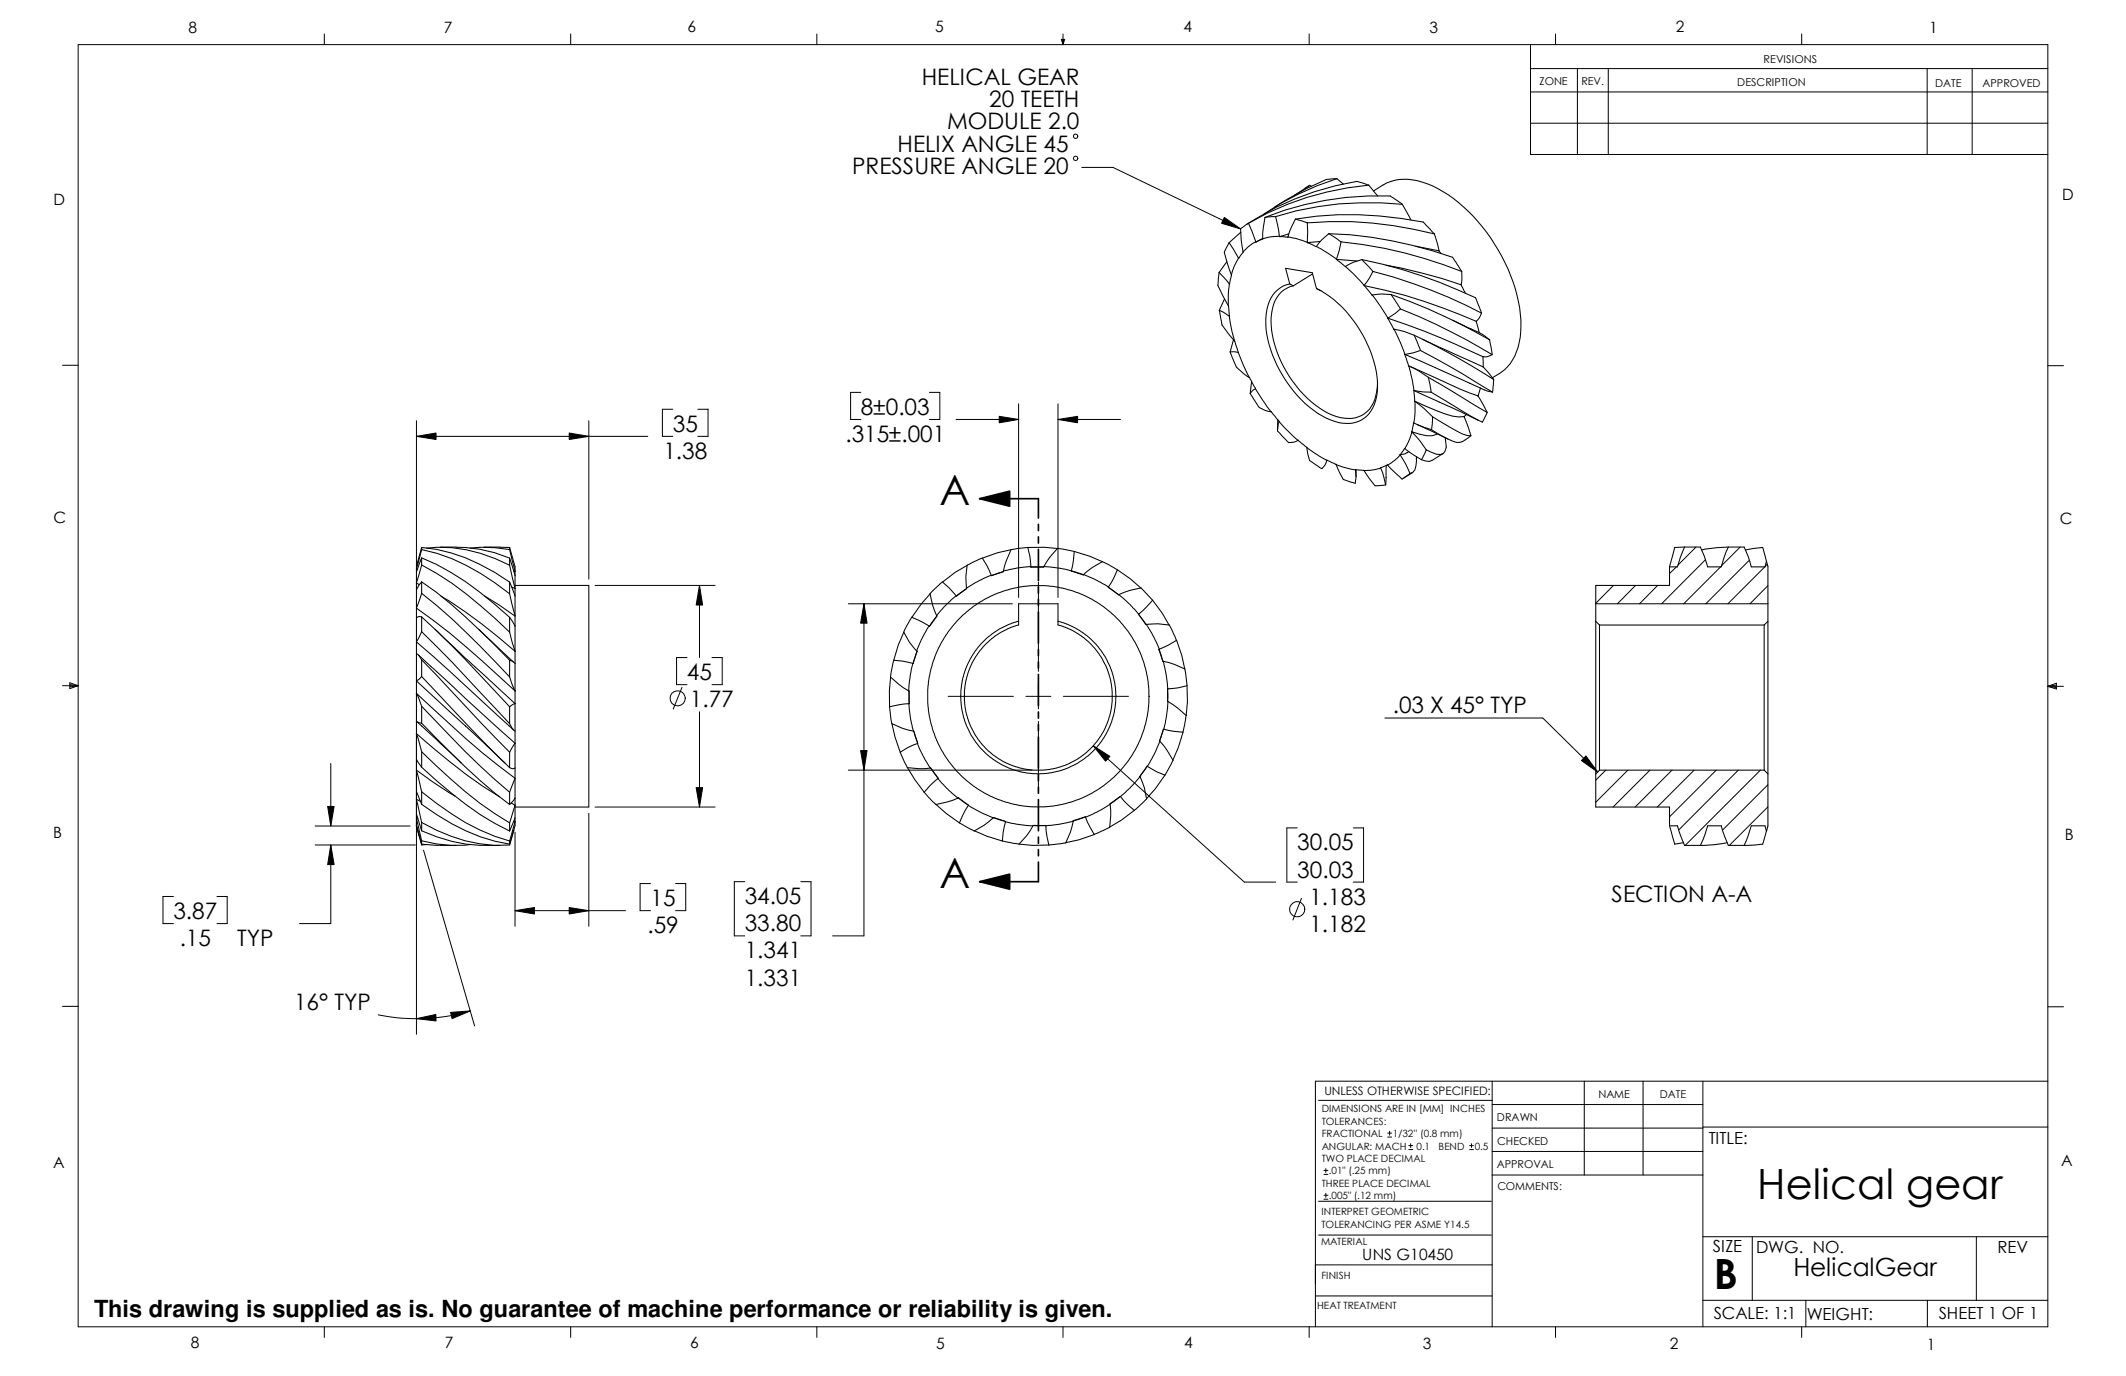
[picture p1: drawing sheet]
<svg xmlns="http://www.w3.org/2000/svg" width="432mm" height="279mm" viewBox="0 0 432 279" stroke-linecap="round" stroke-linejoin="round" font-family="sans-serif">
<g fill="none" stroke="#000" stroke-width=".2">
<path d="M15.9 9.1h400v260.3h-400zM65.9 6.9v2.2M115.9 6.9v2.2M165.9 6.9v2.2M215.6 8h.6l-.3 1.1zM215.7 8l.2 1.1M215.9 6.9v2.2M216 8l-.1 1.1M265.9 6.9v2.2M310.9 18.7h105M310.9 9.1v22.3h105M310.9 13.9h105"/>
<path d="M315.9 6.9v2.2M320.4 13.9v17.5M326.6 13.9v17.5M365.9 6.9v2.2M391.4 13.9v17.5M400.6 13.9v17.5M219.7 34h6.4l25.9 12.5M310.9 25h105M248.7 44.2l3.3 2.3-3.9-1.2zM12.7 74.2h3.2M174.8 79.7h-2v5.5h2M188.8 79.7h2.1v5.5h-2.1"/>
<path d="M415.9 74.3h3.2M84.6 88.6l4-.7v1.3zM84.6 88.6h47M84.6 85.4v29.5M115.6 87.9l4 .7-4 .6zM119.6 85.4v32.2M136.7 83.1h-2.2v5.5h2.2M141.7 83.1h2.1v5.5h-2.1M194.2 85.2h12.7M202.9 84.5l4 .7-4 .7zM206.9 82v39.3M214.9 85.2l4-.7v1.4z"/>
<path d="M214.9 85.2h12.7M214.9 82v39.3M120.9 118.9h24.3M142.1 118.9l.6 4h-1.3zM142.1 118.9v14.6M210.9 118.2v18.1M327.7 118.9l-3.6 3.6M332.2 118.9l-3.7 3.7M336.7 118.9l-3.7 3.7M340.5 115.1l-1.4 1.4M344.5 111.1l-3.7 3.7M346.4 113.7l-8.9 8.9"/>
<path d="M349.5 115.1l-7.5 7.5M353.4 111.1l-3.8 3.8M355.3 113.7l-8.8 8.9M358.9 114.6l-8 8M359.1 118.9l-3.7 3.7M12.7 139.2h3.2M14.2 139l1.7 .2M14.2 138.6l1.7 .6-1.7 .6zM15.9 139.2l-1.7 .3M138.5 139.6l-1.8 4.4M139.5 133.5h-2.1v5.5h2.1M144.6 133.5h2.1v5.5h-2.1"/>
<path d="M172.3 122.6h33.3M175.5 122.6l.6 3.9h-1.3zM175.5 122.6v67.4h-6.4M210.9 138.9v5M415.9 139.4h3.2M415.9 139.4l1.8-.7v1.2zM415.9 139.4l1.8 .2M417.7 139.1l-1.8 .3M67.2 155v12.7M84.6 150.2v59.8M141.4 159.9h1.3l-.6 4zM142.1 144.5v19.4"/>
<path d="M172.3 156.4h37.3M174.8 152.4h1.3l-.6 4zM192.6 141.4h13.2M208.4 141.4h5M210.9 146.5v13.2M216 141.4h13.2M222 151.4l3.4 2.2-.9 1zM222 151.4l30.7 27.7h6.4M281.3 145.8h32.1l11.1 11M321.2 154.4l.9-.9 2.4 3.3zM326.1 156.4l-2 2M330.6 156.4l-6.5 6.5"/>
<path d="M335.1 156.4l-7.5 7.5M339.6 156.4l-7.5 7.5M344.1 156.4l-7.5 7.5M348.6 156.4l-9.5 9.5M353.1 156.4l-12.1 12.1M357.5 156.4l-15.2 15.3M359.1 159.3l-9.3 9.3M64 167.7h19.3M64 171.6h20.4M66.5 163.7h1.4l-.7 4zM67.2 171.6l.7 4h-1.4zM67.2 171.6v15.9h-6.4"/>
<path d="M84.6 167.7h.1M84.9 169l.4 1.1M85.6 171.4h.1M86 172.6l10.4 35.7M104.6 169v19.1M119.6 165.1v23M120.9 163.9h24.3M132.1 179.4h-2.1v5.5h2.1M137.2 179.4h2.1v5.5h-2.1M151.3 179h-2.2v11h2.2M162.6 179h2.1v11h-2.1M263.5 168.1h-2.1v11h2.1"/>
<path d="M274.9 168.1h2v11h-2M358.9 168.5l-.2 .2M359.1 163.8l-7.9 7.9M35.2 182h-2.1v5.5h2.1M44.1 182h2v5.5h-2M104.6 184.9l3.9-.6v1.3zM104.6 184.9h22.4M115.6 184.3l4 .6-4 .7zM264.3 182.4l-1.7 4.4M12.7 204.3h3.2M84.6 206.8l3.9-.8 .1 1.3zM91.5 205.6l4-.3-3.7 1.5z"/>
<path d="M95.5 205.3a39.2 39.2 0 0 1-18.7 .8M303.1 219.5v49.9M321.8 219.5v19.1M333.7 219.5v19.1M345.9 219.5v49.9M415.9 204.4h3.2M415.9 219.5h-148.7v49.9M267.8 223.4h35.3M268.9 238.5h.8M268.9 237.7h.8M269.3 237.3v.8M281.9 230.9h.8"/>
<path d="M281.9 230.1h.8M282.2 229.7v.8M286.1 233.4h.8M286.1 232.6h.8M286.5 232.2v.8M298.5 233.4h.8M298.5 232.6h.8M298.9 232.2v.8M303.1 233.8h42.8M303.1 229.1h42.8M303.1 224.3h42.8M303.1 238.6h42.8"/>
<path d="M345.9 228.9h70M267.2 256.8h35.9M267.8 250.8h35.1M267.8 243.9h35.1M268.9 243.5h.8M268.9 242.7h.8M269.3 242.3v.8M345.9 251.1h70M355.9 251.1v12.9M401.4 251.1v12.9M65.9 269.4v2.2M115.9 269.4v2.2"/>
<path d="M165.9 269.4v2.2M215.9 269.4v2.2M265.9 269.4v2.2M267.2 263.1h35.9M315.9 269.4v2.2M345.9 264h70M365.9 269.4v2.2M366.8 264v5.4M391.5 264v5.4"/>
<circle cx="218.5" cy="32.2" r=".45"/>
<circle cx="218.5" cy="27.7" r=".45"/>
<circle cx="137.6" cy="141.8" r="1.55"/>
<circle cx="263.5" cy="184.6" r="1.55"/>
</g>
<g fill="none" stroke="#000" stroke-width=".21">
<path d="M266 37.6l-1 .6M266 37.6l-3.1 2.1M266 37.6l.4 .2M271.5 36.3a56.5 56.5 0 0 0-14.8 7.2M271.5 36.3l-1.9 .1a45.9 45.9 0 0 0-8.4 4.3M271.5 36.3l1.3 1.1M278 37.6a58.5 58.5 0 0 0-24.4 7.7M278 37.6l1.8 2.2M278 37.6l-2.4-.8a58.1 58.1 0 0 0-22.4 8.8M279 38.8a10.1 10.1 0 0 1 10.9-1.5 30.3 30.3 0 0 1 13.7 12.3 30.4 30.4 0 0 1 5.3 17.7 10.3 10.3 0 0 1-5.8 9.4M247.6 55.3l2.1 2.4M247.6 55.3l-.2 2.7 2.1 4.1"/>
<path d="M249.2 53.1l-1.6 2.2M249.6 49.3l1.9 3.1M249.6 49.3l-.9 2 1.4 4.5M249.7 57.7l-.2 2.1v2.3M250.1 55.8l-.4 1.9M251.5 52.4a11 11 0 0 0-1.4 3.4M252 47.2l-2.4 2.1M252.5 51.1l-1 1.3M253.6 45.3l1.5 3.8M253.6 45.3l-1.6 1.2 .1 2.3 .4 2.3M255.1 49.1a8.2 8.2 0 0 0-2.6 2M255.1 49.1h.1"/>
<path d="M256.5 48.5l-1.4 .6M256.5 48.4l-1.4 .7M256.9 44.2l-.4 3.1v1.2M259.1 44l.7 4M259.1 44l-2.2 .2M259.8 48h.1M259.8 48l-1.7 .1-1.6 .4M259.9 48l1.7 .1M261.1 40.6l-2.2 1.4M261.6 48.1l1.9 .4 2 .7M261.7 47.5l-1.8 .5M262 57.7a6 6 0 0 0-4.7 5.2 19.6 19.6 0 0 0 3.3 13.4 20.5 20.5 0 0 0 10.5 9.3 6.1 6.1 0 0 0 8.5-5.1 20.1 20.1 0 0 0-3.4-13.5 21.5 21.5 0 0 0-8.8-8.4"/>
<path d="M262 57.7l-.9-3.2 5.4 .9 .9 3.2M262 57.7l.7 .3M262.7 58a5.8 5.8 0 0 0-4.4 5.3 19.5 19.5 0 0 0 3.6 13.2 19.5 19.5 0 0 0 9.5 8.1 5.8 5.8 0 0 0 7.8-3.5l.4-1.6 .2-2M263.1 44.5a71.8 71.8 0 0 1 26 .6l2.2 2.4M263.1 44.5l2.4 .8M263.1 44.5l-.8 1.7-.7 1.9M265.5 49.2v.1M265.5 49.3l1.9 .7M265.5 45.3v3.9M265.5 45.3a76.8 76.8 0 0 1 25.8 2.2M266.6 55.6l-3.9 2.4M267.4 50l4 2.6"/>
<path d="M267.4 58.6l.9 .5M268.1 49l-2.6 .3M269.9 47.5a84.5 84.5 0 0 1 25.1 4.7l1.9 2.9M269.9 47.5l2.5 1.6M269.9 47.5l-1.3 1.1-1.2 1.4M271.4 52.6v.1M271.4 52.7l1.9 1.4M271.4 52.7l4.2 .3M272.4 49.1l-1 3.5M272.4 49.1a90.2 90.2 0 0 1 24.5 6M273.3 54.1l1.9 1.8 1.9 2.1M273.3 54.1h.1"/>
<path d="M276.6 52.7a100.8 100.8 0 0 1 23.1 7.8l1.2 3.1M276.6 52.7l2.2 2.4M276.6 52.7l-1.7 .6-1.6 .8M277.1 58a110 110 0 0 1 22.7 7.2M277.1 58l1.6 1.9M277.1 58h.1M278.7 59.9l3.2 4.7M278.8 55.1a102.3 102.3 0 0 1 22.1 8.5M278.8 55.1l-.7 1.4-1 1.5M281.5 53.8a105.5 105.5 0 0 1 15.3 4M282.6 59.8a122.9 122.9 0 0 1 20 9.2M282.6 59.8l-2-.1-1.9 .2"/>
<path d="M282.6 59.8l1.8 2.9M284.8 41.5a63.4 63.4 0 0 0-25.7 2.5M284.8 41.5l1.8 3.2M284.8 41.5l-2.4-1.7a62.5 62.5 0 0 0-25.5 4.4M287.5 50l4.7 .9M291.3 47.5l.9 3.4M292.2 50.9l.5 .6M296.8 57.8l.8 1.7M296.9 55.1v1.5l-.1 1.2M247.6 63l2.1 1.2M247.6 63l.6 3 2.5 3.2M248.7 60.7l-1.1 2.3"/>
<path d="M249.5 62.1l.2 2.1M249.7 64.2l.5 3.2 .5 1.8M249.9 71.5l1.6 .1M249.9 71.5l.7 1.9a5.1 5.1 0 0 0 2.5 2.8l.6 .5M250.5 69l-.6 2.5M250.7 69.2l.8 2.4M251.5 71.6l2.2 5.1M253.7 76.7l1.3 2.3M253.9 79.9l.7 1.1a4.1 4.1 0 0 0 3.5 2.6M254.2 77.5l-.3 2.4M255 79l3.1 4.6M255 79l-.7 .4-.4 .5"/>
<path d="M281.9 64.6l1.2 2.2M281.9 64.6a163.5 163.5 0 0 1 19.3 7.8M281.9 64.6h.1M283.1 66.8l1.3 2.6 1 2.6M283.1 66.8l2.1 .5 2 .8M284.4 62.7a129.5 129.5 0 0 1 18.7 9.3M284.4 62.7l-2.5 1.9M285.3 72l.8 2.3M285.3 72l13.3 5.9M285.3 72h.1M286.1 74.3l1.1 5M286.1 74.3l2.1 1.1 1.9 1.2"/>
<path d="M286.5 74.5l5.3 2.3a66.9 66.9 0 0 0 8.4 3.6M287.1 79.3l13.1 6M287.1 79.3l.2 2.1M287.1 79.3h.1M287.2 79.3l1.9 .3h1.6M287.2 68.1l9 4.7 7.2 4.2M287.2 68.1l1.3 3.1M288.5 71.2l-1.4 .4-1.7 .4M288.5 71.2l8.5 4.7 6.1 3.7M288.9 68.9l3.7 1.7M290.1 76.6l11.9 7.1M290.1 76.6l.6 3"/>
<path d="M290.7 79.6l7.9 4.8 2.5 1.3 .9-2M292.6 70.6l8.6 3.9M295.1 65l3.7 1.8M298.5 77.8l3 1.4M298.7 66.8l1.7 .7M299.8 65.2l.6 2.3M300.4 67.5l2.2 1.5M300.7 78.7l-.5 1.7M300.9 63.6a2.95 2.95 0 0 1-1.1 1.6M301.2 72.4v2.1M301.2 74.5l2.2 2.5M301.5 79.2l1.6 .4"/>
<path d="M302.6 69l.5 3M303.1 72a2.35 2.35 0 0 1-1.9 .4M303.4 77l-.3 2.6M258.1 83.6l1.7 2M259.5 87.2v.2M259.5 85.2v2M259.8 85.6l1.4 1.5 2.4 2.3M259.8 85.6l-.3 1.9 2 2.1 .2 .3 1.1-.1 .8-.4M263.6 89.4l1.8 1.5M265.4 90.9l1.6 1.1 2.5 1.5M265.4 90.9l.6 2.6 2.1 1.5 .4 .2 .6-.8 .4-.9M269.5 93.5l1.9 .8"/>
<path d="M271.4 94.3l1.5 .6 2.4 .5M271.4 94.3l1.4 3.1 2.5 .7 .1-1.2-.1-1.5M275.3 95.4l1.7 .1M275.4 95.4v1.4M277 95.5l2.3 3.1 2.1-.1M280.4 95l-2.1 .5h-1.3M280.4 95l.4 .9 .6 2.6M281.5 97l-.1 1.5M281.6 94.5l-.1 2.3M281.8 94.4l-1.4 .6M281.8 94.4l3 2.9 1.6-1.2M284.4 92.3v.1"/>
<path d="M284.4 92.4a8.9 8.9 0 0 1-2.6 2M284.4 92.4l1.1 1.9 .9 1.8M285.3 91.1l-.9 1.2M285.3 91.1l3.4 2.2M285.7 91.9l-.3 .3-1 .1M286.1 91.7l-.3 .2M286.7 87.7h.1M286.7 87.7l1.7 .5a4 4 0 0 0 3.5-.1M286.8 87.7l-.5 1.4-1 2M286.8 87.7l1.6 1.8 1.3 1.9M286.9 96l-1.8 1M287.1 85.9l-.4 1.8"/>
<path d="M287.1 85.9l3.6 1.3M287.3 81.4l.1 .1M287.3 81.4a50.2 50.2 0 0 0 7.7 3.1l1.3 .2 1.1-.1M287.4 81.5v2.2l-.3 2.2M287.4 81.5l1.9 1.5 1.7 1.6M287.7 93.1a3.7 3.7 0 0 1-.8 2.8l-.5 .2M287.7 92.7v.3M287.7 93.1v.1M287.9 86.2l6.1 3M288.7 93.3l1 .3 .7 .1 .4-.2M289.7 91.4l-1 1.9M290.7 87.2a20.7 20.7 0 0 0 5.1 2.6h.7l.5-.1"/>
<path d="M291 84.6l1.8 1.2a25 25 0 0 0 5.2 2.6l.7 .1M291 84.6l-.3 2.6M293 92.1l-2.2 1.4M293.5 88.9l.3 1.9-.3 .8a1.76 1.76 0 0 1-2.6 .3l-1.2-.5M297.4 84.6l1.3 3.9M297.8 84.2l-.4 .4M298.7 88.5l-1.7 1.2M300.2 80.4l1.8 3.3M84.6 115.5v.1M84.6 115.6v52M84.6 115.6h.2M85.6 118.2a96.5 96.5 0 0 1 14.9 12.7l3 3.2"/>
<path d="M85.6 118.2l-1 1.6M85.6 114.7l-1 3.7 .6 .3M85.6 114.7a77.5 77.5 0 0 1 17.9 13.7M85.6 113.3a59 59 0 0 1 17.9 12M85.6 111.6l-1 3.9M85.6 111.6a42.4 42.4 0 0 1 17.9 9M85.6 111.2a35.7 35.7 0 0 1 17.9 7M85.6 113.3l-1 2.9M85.6 111.2l-1 3.8v.5M85.6 111.2v.4M85.6 113.3v1.4M85.6 118.2v2.3"/>
<path d="M86.6 111.3a29.2 29.2 0 0 1 16.9 3.5M89.4 111.1h3.2M92.6 111.1a26.9 26.9 0 0 1 10.9 2.2M95.5 111.3l2.1-.2 2.9 .1 3 .4M98.3 111.1h3.2M101.5 111.1l2 .1M103.5 118.2l1.1 2.8M103.5 114.8l1.1 4.7M103.5 113.3l1.1 3.5M103.5 111.6l1.1 4.4M103.5 111.2l1.1 3.9v51.8M103.5 111.2v.4"/>
<path d="M103.5 113.3v1.5M103.5 118.2v2.4M103.9 119.2l.7 .3M104.4 116l.2 .1M104.6 118.9h15v45h-15M191.4 118.2l-2.5 2.4 .5 2.2 .8 2.2M196.3 119.5l-2 1.5M196.4 114.8l-2.4 1.4-2.6 2 1.4 1.2 1.4 1.6M199.5 113.3l.9 1.6 .9 1.9M199.5 113.3l-3.1 1.5a14.6 14.6 0 0 0-.1 4.7M201.3 116.8a22.4 22.4 0 0 0-4.9 2.5l-.1 .1M201.3 116.8l.1 .1"/>
<path d="M203.8 116.1l-2.4 .8M203.8 116v.1M205.3 111.6l-2.7 .6-3.1 1.1M208.7 111.2l.5 1.7 .2 2.2M208.7 111.2l3.3-.1 2.8 .3M208.7 111.2l-3.3 .4-1 2.1-.6 2.3M209.4 115.1l-2.9 .3-2.7 .6M209.4 115.1h.1M209.4 115.1h2.6M212 115.1l3.3 .3 2.3 .5M217.6 115.9l2.4 .8M217.6 115.9l2.4 .9"/>
<path d="M218.2 112l-.2 1.8-.4 2.1M218.2 112l3.1 .9 2.6 1.1M218.2 112l-3.4-.7a16.7 16.7 0 0 0-2.8 3.8h-2.6M220 116.7l2.3 .9 2.8 1.6M223.9 114l3 1.7M223.9 114a13.5 13.5 0 0 0-3.9 2.7M225.1 119.3l2.1 1.5M225.1 119.2l1.1-1.9 .7-1.6 2.7 1.9 2.1 1.8M225.1 119.2l2.1 1.6M342.1 111.1h3.3l.8 1.8 .6 2.2h2.8l1.4-4M342.1 111.1l-2 .1-1 3.9v3.8h-15v45h15v3.8M342.1 111.1l-1.4 4h-1.6"/>
<path d="M351 111.1l-2.3 .1-3.1 .5M351 111.1h3.2l.8 1.8 .7 2.2h2.8l.3-1.1M354.5 111.7l3.5-.5 .8 2.8M358.8 114l.3 1v52.7l-.3 1.1-.3-1.1h-2.8l-1.5 4M84.6 132.7l.5 .5 .5 .8M85 133l2.5 2.3M85.6 128.3l-1 2 6.7 5.9 13 12.1M85.6 134l17.9 18.7M85.6 125.3a290.8 290.8 0 0 1 17.9 18.2M85.6 125.3l-.5-.1-.5 .2M85.6 128.3l6.2 6.2 11.7 12.4M85.6 137.4l-1 .9 10 9.1"/>
<path d="M85.6 137.4l12 12.6 5.9 5.9M85.6 120.5a161.3 161.3 0 0 1 17.9 17M85.6 120.5l-1 3a187.1 187.1 0 0 1 20 16.8M85.6 125.3v3M85.6 134v3.4M87.5 135.3l17.1 15.6M88.4 127.8l8 7.5M89.6 121.1a95.3 95.3 0 0 1 15 11.1M96.4 135.3l8.2 7.6M97.3 127.8l7 6.6M98.4 121l6.2 4.1M103.5 137.5l1.1 2.8"/>
<path d="M103.5 134.1l.5 .1 .6 .5M103.5 128.4l1.1 3.8M103.5 125.3l1.1 1.8M103.5 120.6l1.1 4.4M103.5 125.3v3.1M103.5 134.1v3.4M180.9 137.5l-.3 2.8 .1 3.2 3.9-.6M181.5 134.1l1.8 .1 2.1 .5M181.5 134.1l-.7 3.4 1.8 1.5 2 1.3M183.6 128.4l-1.1 2.5-1 3.2M185.2 125.3l-1.6 3.1 1.1 2 1.5 1.8M185.4 134.7l-.5 2.2-.3 3.4"/>
<path d="M185.4 134.7h.1M186.2 132.2h.1M186.3 132.2l-.8 2.5M188.7 127.1l-1.6 2.8-.9 2.3M188.9 120.6l-1.8 2.1-1.9 2.6 1.7 .8 1.8 1M190.2 125l.1 .1M190.3 125.1l-1.5 2M190.3 125.1l-1.6 2M194.2 121a24.3 24.3 0 0 0-4 4M194.2 121h.1M206.9 126.2l-2.1 .6-2.9 1.6-1.5 1.2-2.3 2.6-1.8 3.2-.7 2.2-.4 2.7v3l.8 3.4 1.3 2.7 1.5 2.2 1.5 1.5 2 1.5 2.6 1.4 2.7 .8 3.1 .3 2.7-.2 2.8-.7 2.7-1.2 2.5-1.8 1.7-1.9 1.5-2.2 1.2-2.6 .7-2.9 .1-3.2-.5-3.3-.7-1.8-1.5-2.9-1.2-1.5-2.6-2.3-2.7-1.6-2.5-.8M214.9 126.9l2.9 1.1 2.3 1.5 2.1 2 1.7 2.3 1 2.1 .9 3.2 .1 3.4-.5 2.9-.9 2.4-1.7 2.8-2.1 2.1-2.2 1.6-2.2 1.1-3.2 .9-3.3 .1-2.9-.5-3.1-1.3-2.2-1.4-2.1-2-1.6-2.2-1.1-2.2-.8-3.2-.1-3.3 .5-2.9 .6-1.8 .8-1.6 1.2-1.9 1.5-1.6 1.3-1.1 1.5-1 2.1-1.1 1.5-.4v-4.3h8v4.3"/>
<path d="M227.2 120.7l2.3 2.1 1.8 1.9M227.2 120.7l2.2-.8 2.3-.5 2.4 2.5M227.2 120.7v.1M231.3 124.8l1.5 2a14.4 14.4 0 0 1 4.7 .1l1.4 3.1M231.3 124.7v.1M231.3 124.8l1.4 2M232.8 126.7l1.6 2.8 1.1 2.3M234.1 121.9l-2.8 2.8M234.1 121.9l2 2.6 1.3 2.4M235.4 131.8l.8 2.5M235.5 131.8l.7 2.5M236.2 134.3l.7 2.6 .3 3"/>
<path d="M236.2 134.3a13.8 13.8 0 0 1 4.5 1.5l.4 3.4M237.2 139.9v2.6M237.2 139.9h.1M237.2 139.9l2.2-.2 1.7-.5 .1 3.3-.3 2.8M239 130l-1.6 .9-1.9 .9M239 130l1 3.1 .6 2.7M324.1 122.6h35M324.1 126.2l.8 .7M324.9 126.9h33.4M324.9 126.9v29.5M358.3 126.9v29.5M359.1 126.2l-.8 .7"/>
<path d="M84.6 140.8l1 2.6M84.6 140.8h.1M84.6 140.8l3.3 3.1a181 181 0 0 0 16.7 14.1M84.6 146.5l1 .4M84.6 146.5h.1M84.6 149l1 3.7M84.6 149h.1M84.6 149a107.7 107.7 0 0 0 16.9 12.8M84.6 154.2l1 1.6M84.6 146.5l1.1 .9M85.6 147.4l8.1 7.5M85.6 143.4l3 3.2a166.8 166.8 0 0 0 14.9 14.3"/>
<path d="M85.6 146.9a146.5 146.5 0 0 0 17.9 16.5M85.6 152.7a90.8 90.8 0 0 0 17.9 14.4M85.6 155.8a71.6 71.6 0 0 0 17.9 12.9M85.6 143.4v3.5M85.6 152.7v3.1M94.5 147.4l8.1 7.5M103.5 146.9l.5 1 .6 .6M103.5 155.9l.5 .2 .6-.1M103.5 143.5v3.4M103.5 152.7v3.2M104.6 151l-1.1 1.7M104.6 142.9l-1.1 .6"/>
<path d="M104.6 158.1l-1.1 2.8M104.6 142.9h.1M104.6 140.3h.1M180.7 143.5l.4 3.4M181.1 146.9l.7 2.7 1 3.1M181.1 146.9a13.7 13.7 0 0 0 4.5 1.6M182.8 152.7l1.5 3.2a14.6 14.6 0 0 0 4.7 .1M184.3 155.9l1.5 2.3 1.9 2.7M184.6 140.3l.1 2.6M184.6 142.9l.4 3.1 .5 2.5M184.6 142.9h.1M184.7 140.3v2.6"/>
<path d="M185.6 148.5l.8 2.4M185.6 148.5l.8 2.5M186.4 151l-2 .8-1.6 .9M186.4 151l1 2.3 1.5 2.7M189 156l1.5 2M189 155.9l1.5 2.1M190.5 158.1l-1.6 1.4-1.2 1.4M190.5 158.1l2.2 2.3 1.8 1.7M190.5 158v.1M231.5 157.7l-2 2.3-1.9 1.8M231.5 157.7h.1M231.6 157.7l.8 2.2 .5 2.3-2.5 2.3"/>
<path d="M233 155.6l-1.5 2.1M233 155.6h.1M233 155.6l1.9 1.1 1.7 .7M235.5 150.5l-.9 2.3-1.6 2.8M235.5 150.5a13.5 13.5 0 0 1 2.8 3.9l-1.7 3M236.3 148l-.8 2.5M236.4 148.1l3.9 .6-1 3.1-1.1 2.5M236.4 148.1l-.9 2.4M236.6 157.4l-1.9 2.7-1.8 2.1M237.2 142.5a14.2 14.2 0 0 1 3.7 2.8M237.2 142.4l-.3 3.1-.5 2.6M240.9 145.3l-.7 3.3"/>
<path d="M324.9 156.4l-.8 .7M324.9 156.4h33.4M358.3 156.4l.8 .7M84.6 160.7l1 2.6M84.6 162.3l1 4.7M84.6 162.3h.1M84.6 165.3l1 3.4M84.6 167.6l1 3.8M84.6 167.6v.1M84.6 167.7l1 3.9 1-.1M84.6 167.7l.3 1.1M84.6 162.3l.8 .4"/>
<path d="M84.6 167.7h.1M84.9 166.3l-.3-.1 1 4.5M85.6 160.8a56.3 56.3 0 0 0 14.9 9l3 1M85.6 160.8l-1-4.4 3.3 2.4 4.6 2.9M85.6 163.3a40.4 40.4 0 0 0 17.9 8.1M85.6 167a30.7 30.7 0 0 0 17.9 4.6l.9-3.1M85.6 168.7a29.9 29.9 0 0 0 12.7 2.9M85.6 170.7a25 25 0 0 0 9.9 .8M85.6 171.4l3.8 .2M85.6 160.8v2.5M85.6 167v1.7M85.6 170.7v.7"/>
<path d="M89.4 171.7h3.2M98.3 171.7h3.2M103.5 160.9v2.5M103.5 167.1v1.6M103.5 170.8v.6M103.8 163.1l.8 .4M104.4 166.8h.2M104.6 162.1l-1.1 1.3M104.6 163.5l-1.1 3.6M104.6 166.9l-1.1 3.9M104.6 166.1l-1.1 2.6M104.6 166.9v.8l-1.1 3.7"/>
<path d="M187.7 160.9l2.4 2.5a13.7 13.7 0 0 0 4.5-1.4l2.1 1.5M190.1 163.4l2.1 1.8 2.7 1.9M194.6 162l2.1 1.5M196.7 163.5l-1.1 1.9-.7 1.7M196.7 163.5l2.8 1.6 2.2 .9M196.7 163.5h.1M201.8 166l2.4 .8M204.2 166.9l-.4 2.1-.2 1.8-3.2-1-2.5-1.1M204.2 166.8l-2.4-.8a16.9 16.9 0 0 1-3.9 2.7l-3-1.6M204.2 166.9l2.2 .4 3.4 .4M204.2 166.8v.1M207 171.4l2.8 .3 3.2-.1"/>
<path d="M209.8 167.6h2.6M209.8 167.7l-1.3 2-1.5 1.7-3.4-.7M209.8 167.6v.1M212.4 167.6v.1M212.4 167.7l.1 1 .5 2.9M218 166.8l-2.7 .5-2.9 .4M218 166.8l-.6 2.2-.9 2.2-3.5 .4M220.4 165.9l-2.4 .9M220.4 165.9h.1M220.4 165.9l-2.4 .8M220.5 165.9l1.7 3.6-3 1-2.7 .6M225.5 163.3l-1.8 1.1-3.2 1.5"/>
<path d="M225.5 163.3l.1 2.4-.2 2.3-3.2 1.4M225.5 163.2v.1M227.5 161.7l-2 1.5M227.5 161.7l.1 .1M227.5 161.7l-2.1 1.5M227.6 161.8l1.4 1.6 1.4 1.1M230.4 164.5l-2.6 2-2.4 1.4M339.1 167.7h1.6l1.4 4h3.3M339.1 167.7l1 3.7 1.8-.3M345.4 171.7l.8-2.1 .6-1.9h2.8l1.4 4h3.2M350.8 171.1l-2.8 .4-2.6 .2M358.8 168.7l-.8 2.7-3.8 .3"/>
<circle cx="210.9" cy="141.4" r="22.5"/>
</g>
<g fill="#000">
<path d="M248.7 44.2l3.3 2.3-3.9-1.2zM84.6 88.6l4-.7v1.3zM115.6 87.9l4 .7-4 .6zM202.9 84.5l4 .7-4 .7zM214.9 85.2l4-.7v1.4zM142.1 118.9l.6 4h-1.3zM199 101.3l6.1-1.6v3.1zM175.5 122.6l.6 3.9h-1.3zM174.8 152.4h1.3l-.6 4zM222 151.4l3.4 2.2-.9 1zM321.2 154.4l.9-.9 2.4 3.3zM66.5 163.7h1.4l-.7 4z"/>
<path d="M67.2 171.6l.7 4h-1.4zM141.4 159.9h1.3l-.6 4zM199 179l6.1-1.5v3.1zM104.6 184.9l3.9-.6v1.3zM115.6 184.3l4 .6-4 .7zM84.6 206.8l3.9-.8 .1 1.3zM91.5 205.6l4-.3-3.7 1.5z"/>
</g>
<g fill="none" stroke="#000" stroke-width=".34">
<path d="M199 101.3l6.1-1.6v3.1zM199 101.3h11.9v3.9M210.9 106.5v1.2M210.9 109v1.3M210.9 111.5v6.4M210.9 119.2v1.2M210.9 121.7v1.3M210.9 124.2v6.4M210.9 131.9v1.2M210.9 134.4v1.3M210.9 136.9v6.4M210.9 144.6v1.2"/>
<path d="M210.9 147.1v1.3M210.9 149.6v6.4M210.9 157.3v1.2M210.9 159.8v1.3M199 179l6.1-1.5v3.1zM210.9 175v4h-11.9M210.9 162.3v6.4M210.9 170v1.2M210.9 172.5v1.3"/>
</g>
<g font-size="8.5">
<text x="190.8" y="102.5">A</text>
<text x="190.8" y="180.3">A</text>
<text x="356.9" y="243.4">Helical gear</text>
<text x="348.1" y="261.7">B</text>
</g>
<text font-size="5.1" x="364.2" y="259.2">HelicalGear</text>
<text font-size="4.8" x="19.1" y="267.3">This drawing is supplied as is. No guarantee of machine performance or reliability is given.</text>
<g font-size="4.6">
<text x="187.2" y="17.3">HELICAL GEAR</text>
<text x="200.9" y="21.8">20 TEETH</text>
<text x="192.4" y="26.3">MODULE 2.0</text>
<text x="173.1" y="35.3">PRESSURE ANGLE 20</text>
<text x="182.3" y="30.8">HELIX ANGLE 45</text>
<text x="136.7" y="87.7">35</text>
<text x="171.7" y="89.7">.315±.001</text>
<text x="174.8" y="84.2">8±0.03</text>
<text x="134.7" y="93.2">1.38</text>
<text x="139.5" y="138.1">45</text>
<text x="140.1" y="143.6">1.77</text>
<text x="282.9" y="144.9">.03 X 45° TYP</text>
<text x="263.5" y="172.7">30.05</text>
<text x="263.5" y="178.2">30.03</text>
<text x="132.1" y="184">15</text>
<text x="151.3" y="183.6">34.05</text>
<text x="265.9" y="183.7">1.183</text>
<text x="327.3" y="183.1">SECTION A-A</text>
<text x="35.2" y="186.6">3.87</text>
<text x="131.5" y="189.5">.59</text>
<text x="151.3" y="189.1">33.80</text>
<text x="265.9" y="189.2">1.182</text>
<text x="36.5" y="192.1">.15</text>
<text x="48.1" y="192.1">TYP</text>
<text x="151.3" y="194.6">1.341</text>
<text x="151.3" y="200.1">1.331</text>
<text x="59.7" y="205.1">16° TYP</text>
</g>
<g font-size="3.4">
<text x="347" y="232.2">TITLE:</text>
<text x="347.9" y="254.3">SIZE</text>
<text x="356.7" y="254.3">DWG. NO.</text>
<text x="405.7" y="254.4">REV</text>
<text x="348.1" y="267.9">SCALE: 1:1</text>
<text x="367" y="268">WEIGHT:</text>
<text x="393.8" y="267.9">SHEET 1 OF 1</text>
</g>
<g font-size="3.2">
<text x="38.3" y="6.6">8</text>
<text x="90.2" y="6.7">7</text>
<text x="139.7" y="6.5">6</text>
<text x="189.9" y="6.5">5</text>
<text x="240.4" y="6.6">4</text>
<text x="290.4" y="6.6">3</text>
<text x="340.4" y="6.5">2</text>
<text x="391.8" y="6.6">1</text>
<text x="10.9" y="41.5">D</text>
<text x="418.8" y="40.7">D</text>
<text x="10.8" y="106.3">C</text>
<text x="418.3" y="106.4">C</text>
<text x="10.8" y="170.2">B</text>
<text x="419.4" y="170.5">B</text>
<text x="10.8" y="237.2">A</text>
<text x="418.6" y="236.7">A</text>
<text x="276.7" y="255.9">UNS G10450</text>
<text x="38.8" y="273.8">8</text>
<text x="90.3" y="273.8">7</text>
<text x="140.2" y="273.8">6</text>
<text x="190.1" y="273.9">5</text>
<text x="240.5" y="273.8">4</text>
<text x="289" y="273.9">3</text>
<text x="339.1" y="273.9">2</text>
<text x="391.3" y="274.1">1</text>
</g>
<text font-size="2.4" x="269" y="222.4">UNLESS OTHERWISE SPECIFIED:</text>
<g font-size="2.2">
<text x="312.7" y="17.4">ZONE</text>
<text x="321.2" y="17.4">REV.</text>
<text x="352.8" y="17.4">DESCRIPTION</text>
<text x="358.2" y="12.7">REVISIONS</text>
<text x="393.1" y="17.6">DATE</text>
<text x="402.7" y="17.6">APPROVED</text>
<text x="304" y="227.7">DRAWN</text>
<text x="324.7" y="222.9">NAME</text>
<text x="337.1" y="222.9">DATE</text>
<text x="304.1" y="232.6">CHECKED</text>
<text x="304" y="237.2">APPROVAL</text>
<text x="304.1" y="241.7">COMMENTS:</text>
</g>
<g font-size="2">
<text x="268.5" y="225.8">DIMENSIONS ARE IN [MM] INCHES</text>
<text x="268.5" y="228.4">TOLERANCES:</text>
<text x="268.5" y="230.9">FRACTIONAL</text>
<text x="268.5" y="233.4">ANGULAR: MACH</text>
<text x="282.9" y="230.9">1/32'' (0.8 mm)</text>
<text x="287.7" y="233.4">0.1</text>
<text x="292.2" y="233.4">BEND</text>
<text x="299.5" y="233.4">0.5</text>
<text x="268.5" y="236">TWO PLACE DECIMAL</text>
<text x="269.9" y="238.5">.01&quot; (.25 mm)</text>
<text x="268.5" y="241">THREE PLACE DECIMAL</text>
<text x="269.9" y="243.5">.005&quot; (.12 mm)</text>
<text x="268.4" y="246.8">INTERPRET GEOMETRIC</text>
<text x="268.4" y="249.3">TOLERANCING PER ASME Y14.5</text>
<text x="268.3" y="252.9">MATERIAL</text>
<text x="268.4" y="259.7">FINISH</text>
<text x="267.5" y="265.8">HEAT TREATMENT</text>
</g>
</svg>
